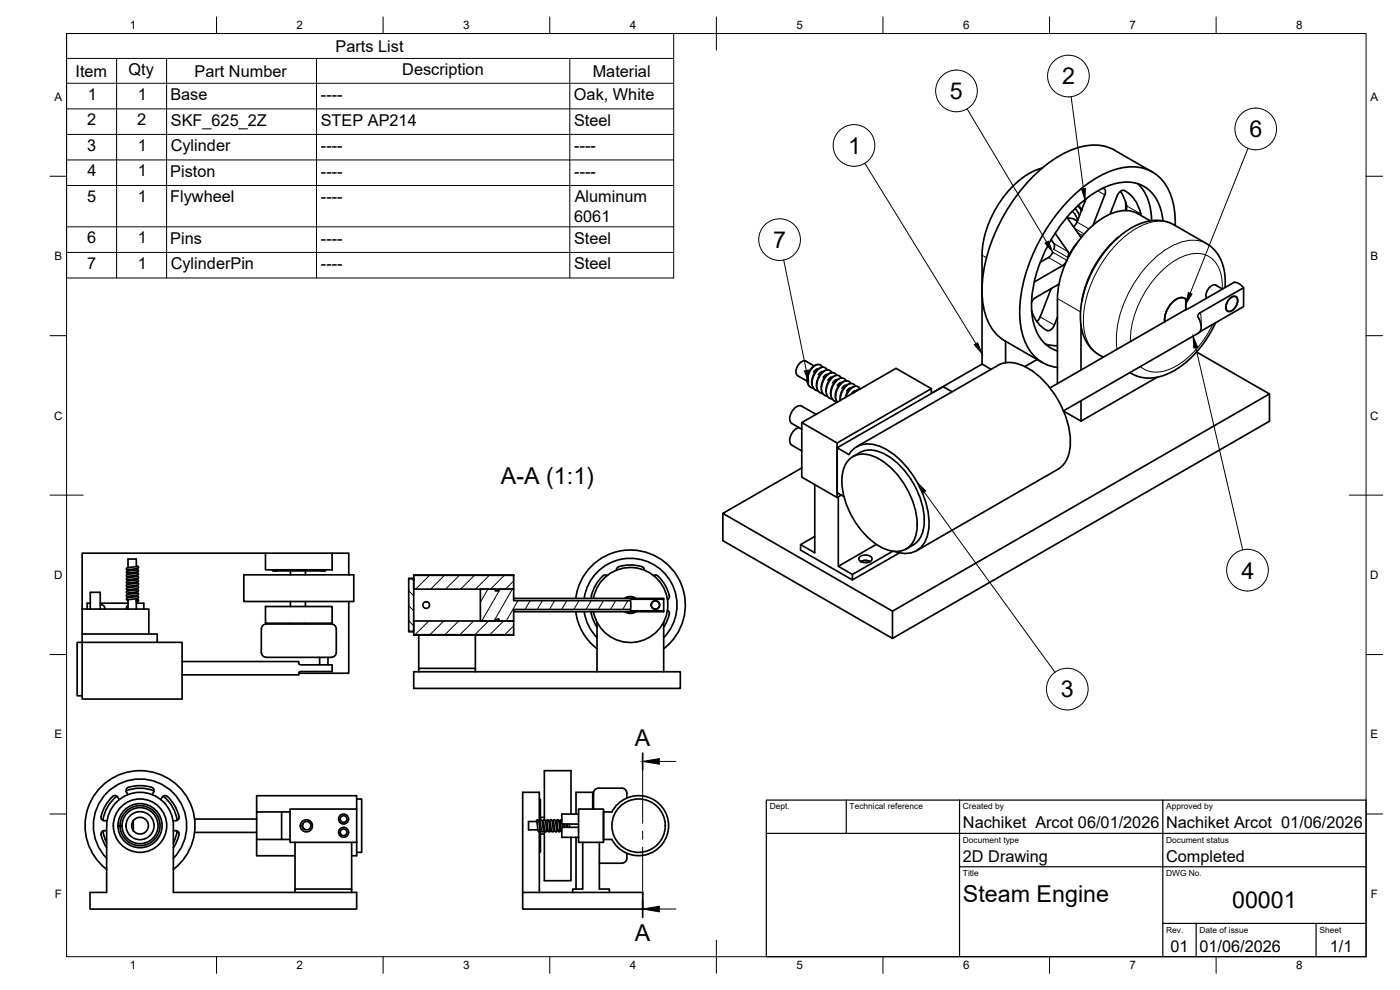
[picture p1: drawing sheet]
<svg xmlns="http://www.w3.org/2000/svg" width="420mm" height="297mm" viewBox="0 0 420 297" stroke-linecap="round" stroke-linejoin="round" font-family="sans-serif">
<!-- layer: Visible -->
<g fill="none" stroke="#000" stroke-width=".51">
<path d="M312.8 50.4a24.5 24.5 0 0 0-14 12.2 29.3 29.3 0 0 0-4.1 13.9v32.7l2.7 1.6M325.5 60l.2 .2M325.9 59.7l-2.7 6.9-1 1.4M330.8 56.5a1.14 1.14 0 0 1 1 .8 1.14 1.14 0 0 1-.2 1.2l-3.6 9M336.3 57.4a8.8 8.8 0 0 1 1.8 5.4l-.2 .3M337.4 57.2a9.9 9.9 0 0 1 5 7M337.4 57.2a2.06 2.06 0 0 0-2.1 1.6l-2.2 5.4M341.5 55.1a14.9 14.9 0 0 1 4.1 11.1M345.8 51.6l-11.3-6.5a14.9 14.9 0 0 0-13.9 .3 45.9 45.9 0 0 0-20.3 21 42 42 0 0 0-5.2 25.5 14.3 14.3 0 0 0 6.5 10.4l11.3 6.5M315.5 71.9l.9 1.4-.1 1.5M315.9 75.6l-.9 1.4-2.8 1.7M316.7 70l3.8 5.5 .2 .6-.2 1.1 1-1.8 1.6-2.3"/>
<path d="M320.1 78.3l.1-.2-.7 1.1-.6 .5-8.5 4.9M320.2 65.2l4.3 6M320.2 65.2l.4 .3M320.4 65.5l1.4 .1 1.5 .7M321.8 63.4l1 1.2 .6 1.5M322.6 62.6l.7 .7 .7 1.4M323.5 61.7l1.1 1.5M323.5 61.7l1.1 1.3M323.6 61.7l1.1 1.2M335.8 71a32.6 32.6 0 0 0-11.1 19.4M337.8 60.6v2.6M342.4 64.2v.4"/>
<path d="M345.2 66.3a13.4 13.4 0 0 0-6.6-3.1 15.6 15.6 0 0 0-11.4 5.1 31.6 31.6 0 0 0-9.8 21.3v25.5M349 66.3a12.5 12.5 0 0 0-6.6-10.8 13.9 13.9 0 0 0-11.7 1.1 42.6 42.6 0 0 0-19 23.3 28.2 28.2 0 0 0-.8 19.3 10.3 10.3 0 0 0 6.4 6.1M352.7 67.7a18.9 18.9 0 0 0-5-14.8 13.1 13.1 0 0 0-13.6-1.8 40.3 40.3 0 0 0-19.1 16.1 48.3 48.3 0 0 0-8.9 28.4 16.6 16.6 0 0 0 5.9 12.6 11.4 11.4 0 0 0 5.3 2.1M309.6 93.3a9 9 0 0 0 4.9 5.9l.9-.3 .6-.6 1.4-3.1M315.5 86.6l-3.3 8.5-1 1.4M317.8 85.3l-7.1 4-1.1 1.3M324.4 97.5v13.5M355.6 93l-40.5 23.4M355.8 93h-.1M355.8 93h.1M355.9 89.8v3.1M355.9 89.8a2.68 2.68 0 0 0-3.6 .5 7.7 7.7 0 0 0-2.7 6.2"/>
<path d="M359.6 100l-40.4 23.3M359.8 95.6v.1M360.1 99.6l13.1-7.6v-5.7l-13.1 7.6a1.1 1.1 0 0 0-.6 1.3 4.1 4.1 0 0 1 .5 4.5l-.3 .3M364.8 96.8l-2.2 4.1-3 4.1-3.2 3.3-4 2.9-3.7 1.6-3.4 .6-2.9-.2-1.5-.5-1.8-.9M364.9 85.6l2 1.1M364.9 85.6a2.69 2.69 0 0 0-2.9 2.6l.1 1.3M367.7 86.3l-.1-4-.5-2.6-1.1-2.6-1.6-2.2-1.7-1.4-10.4-6.1-2.3-.9-1.8-.3a17.5 17.5 0 0 0-13.2 5.6 32.9 32.9 0 0 0-10.7 24.9 11.9 11.9 0 0 0 5.5 9.7l1.3 .8M369.2 89.5a1.26 1.26 0 0 1 1.7-.5 1.26 1.26 0 0 1 .5 1.7 2.8 2.8 0 0 1-3 2.7 2.81 2.81 0 0 1 .8-3.9zM370.4 84.7l-14.6 8.3M370.4 84.7l1.4 .4 1.4 1.2M239.4 112.7l2.8 1.6M241.9 108.4l2.4 1.4"/>
<path d="M241.9 108.4a2.9 2.9 0 0 0-3 3.2l.2 .8 .3 .3M245.2 110.7l-1 .9M246.6 111.5l-1 .9M246.8 110.2l-.7-.7a2.9 2.9 0 0 0-3.4 2.2 3.2 3.2 0 0 0 1.1 4.7l.3 .1M248 112.3l-1 .9M248.2 111l-.7-.7a3 3 0 0 0-3.4 2.4 3 3 0 0 0 1.4 4.6M249.4 113.1l-.9 1M249.6 111.8l-.6-.7a2.69 2.69 0 0 0-3.2 1.9 3.3 3.3 0 0 0 .8 5l.4 .1M250.9 113.9l-1 1M251.1 112.6l-.8-.7a2.98 2.98 0 0 0-3.3 2.2 3.2 3.2 0 0 0 1 4.8h.3M252.3 114.8l-1 .9M252.5 113.4l-.7-.7a2.9 2.9 0 0 0-3.4 2.2 3.1 3.1 0 0 0 1.2 4.8h.2"/>
<path d="M253.7 115.6l-1 .9M253.9 114.2l-.8-.7a3.3 3.3 0 0 0-3.5 2.8 2.86 2.86 0 0 0 1.6 4.3M255.1 116.4l-1 .9M255.3 115a1.96 1.96 0 0 0-3.4 .5l-1.1 2.2a3.3 3.3 0 0 0 .5 3M256.5 117.2l-1 .9M256.7 115.9a1.96 1.96 0 0 0-3.4 .4l-1 1.9-.2 2M258.1 116.7l-.9-.8-1.4 .2-1.2 1.2-.9 2M258.2 116.7a2.74 2.74 0 0 0-2 1.1M279.5 116.6l-10.6-6.1-28.3 16.3 10.6 6.1M285.7 117.5l-2.6-1.5-31.9 18.4 3.6 2a7.1 7.1 0 0 1 9.6-2.3 27.2 27.2 0 0 1 13.7 17.7 15.4 15.4 0 0 1-.6 10.9 6.9 6.9 0 0 1-9.1 2.7M294.7 109.2l-15.2 8.9v-1.5l-28.3 16.3v16.4M301.8 102.4v6.4"/>
<path d="M311.3 107.9l-3.7 2.1M313.7 103.2l1.8 .4 1.8 .1M347.3 113.2l-22.9 13.2M359.1 105.6l21.9 12.6-113.2 65.2-50.9-29.4 23.7-13.6M381 118.2v8.2l-113.2 65.1M239.7 128.3a4 4 0 0 0-2.4 5l3.3 2M240.6 126.8v16.4l10.6 6.1M244.9 124.3l-4.3-2.5a2.98 2.98 0 0 0-3.3 2.4l-.3 1.2a1.63 1.63 0 0 0 .6 1.6l3 1.8M251.2 134.4v13.4l2.1 1.2M255.1 137.6a7.4 7.4 0 0 1 8.9 .2 24.5 24.5 0 0 1 11.2 21 6.5 6.5 0 0 1-6.3 6.7 15.2 15.2 0 0 1-10.6-6.6 22.6 22.6 0 0 1-5.3-17.4 7.2 7.2 0 0 1 2.1-3.9zM256 137a8.4 8.4 0 0 1 10.7-.1 24.9 24.9 0 0 1 10.7 19.9 8.1 8.1 0 0 1-5.5 7.9M257.1 134l42.4-24.4a9.4 9.4 0 0 1 9.7 1.3 28.1 28.1 0 0 1 12 22.4 8.9 8.9 0 0 1-3.7 7.5"/>
<path d="M319.2 123.3l5.2 3.1M324.4 120.3v6.1M216.9 154v8.2l50.9 29.3v-8.1M244.5 145.4v20.4l-4.2-2.4 4.2-2.4M251.6 149.1v20.8M252.5 148.6l-1.3 .7M317.5 140.8l-42.4 24.4M38.4 171v.3M40.9 170v-2.3h-2.5v2.6M40.9 170.8l.6 .2-.1 .5-3 .4v.4M40.9 171.8l.6 .2-.1 .5-3 .4v.4M40.9 172.8l.6 .2-.1 .5-2.9 .4-.1 .4"/>
<path d="M40.9 173.8l.6 .3-.1 .4-3 .4v.4M40.9 174.8l.6 .2-.1 .5-3 .4v.4M40.9 175.8l.6 .2-.1 .5-3 .4v.4M40.9 176.8l.6 .3-.1 .4-2.9 .4-.1 .4M40.9 177.8l.6 .3-.1 .4-3 .5v.3M40.9 178.8l.6 .2-.1 .5-3 .5v2.7M40.9 179.8l.5 .1 .2 .3M40.9 170.6v.4M40.9 171.6v.4M40.9 172.6v.4M40.9 173.6v.4M40.9 174.6v.4"/>
<path d="M40.9 175.6v.4M40.9 176.6v.4M40.9 177.6v.4M40.9 178.6v.4M40.9 179.6v3.1M41.1 179l-3 .4-.1 .4 .4 .3M41.1 178l-2.9 .4-.2 .4 .4 .3M41.1 177l-2.9 .4-.2 .4 .4 .3M41.1 176l-2.9 .4-.2 .5 .4 .2M41.1 175l-2.9 .4-.2 .4 .4 .3M41.1 174l-2.9 .4-.3 .4 .5 .3M41.1 173l-2.9 .4-.2 .4 .4 .3"/>
<path d="M41.1 172l-2.9 .4-.3 .4 .5 .3M41.1 171l-2.9 .4-.2 .4 .4 .3M41.6 170.2l-.4-.3-3 .5-.2 .4 .4 .3M41.6 170.2l-.6 .4-2.6 .3M73.2 172.5h33v8h-33zM79.7 166h20v5h-20zM79.7 166h-55v16.7M81.7 171a.99 .99 0 0 0 1.3 .3h14M82.3 171.3h.8M87.2 171.3v1.2M91.7 171.3v1.2M97.7 171a1.06 1.06 0 0 1-1.4 .3"/>
<path d="M99.7 166h5v6.5M122.7 173.6h1.5v15.8h-1.5zM124.2 172.6h30v4.2h-30zM124.2 173.5l-1.5 .1M124.2 172.6h30M144.2 176.8h4.5v.5h1v-.5h4.5v3.4h35l.1 2.2-.1 .5h-35v3.4h-4.5v-.5h-1v.5h-4.5zM148.7 177h1M154.2 179.5h45v.3h-9.4l-.5 .1-.1 .3M172.8 179.5a16.5 16.5 0 0 1 24.6-12.3 16.5 16.5 0 0 1 1.8 27.4M175.3 179.5a14 14 0 0 1 20.1-10.5 14 14 0 0 1 3.8 22.3M177.5 178.8l.1 .7M178.1 179.5a11.3 11.3 0 0 1 17.3-7.4 11.3 11.3 0 0 1 0 18.8 11.3 11.3 0 0 1-17.3-7.4"/>
<path d="M182.2 172.7l-.3-.2a1.44 1.44 0 0 0-1.5 .8 12 12 0 0 0-2.9 5.5M185 171.1v-.4a1.39 1.39 0 0 1 1.5-.9 9.8 9.8 0 0 1 6.7 .6l.2 .7M187.7 179.5a2.51 2.51 0 0 1 3 0M196.1 172.7l.4-.2a1.4 1.4 0 0 1 1.4 .8 11.3 11.3 0 0 1 3 5.8l-.6 .8M199.2 179.8v3.5M240.3 163.4v1.6l15.5 9M257.9 167.2a2.63 2.63 0 0 1 3.8 .3 1.79 1.79 0 0 1-2.5 1.3 1.15 1.15 0 0 1-1.1-.4 1.15 1.15 0 0 1-.2-1.2zM258.3 168.5l1.4-.3 1.4 .3M263 163.4l-11.4 6.5 4.2 2.5 12.1-7M269.9 165.9l-14.1 8.1v-1.6M24.7 190.2v2.5h22.5v-2.5h-2.5M24.7 182.7h20v7.5h-20z"/>
<path d="M27.1 182.7v-5h3v5M27.1 181h-.9v1.7M30.1 181h8.3M30.1 181.5a1.01 1.01 0 0 1 1.3 1.2M38.4 181.6l-.4 .5-.1 .6M40.9 180.4l.1 .1M40.9 181h2.3v1.7M47.2 192.7h7.5v17h-30v-17h-1.5v16.1h1.5M54.7 198.5h35v.7l.5 .3h9.5v2h-9.4l-.6 .3v.7h-35M78.4 188.7v7M78.4 188.7a2.05 2.05 0 0 1 2.5-1.5h17.5a2.08 2.08 0 0 1 2.5 1.5v7a2.13 2.13 0 0 1-2.5 1.5h-17.5a2.04 2.04 0 0 1-2.5-1.5M79.7 182h20v5h-20z"/>
<path d="M87.2 180.5v1.5M87.2 187v.2M91.7 180.5v1.5M91.7 187v.2M95.9 197.2v2.3M98.4 197.2v2.3M104.7 180.5v21.5h-15M122.7 189.4l1.5 .1M124.2 186.3h30v4.1h-30zM124.2 190.4h30M125.7 190.5v10M142.7 190.5v10"/>
<path d="M148.7 186h1M172.8 183.5a16.5 16.5 0 0 0 6.4 11.1M175.3 183.5a14 14 0 0 0 3.9 7.8M177.6 183.5a7.3 7.3 0 0 0 1.6 4.7M179.2 186.7v14.9M187.7 183.5a2.51 2.51 0 0 0 3 0M189.2 182.9l.1 .3 .5 .1h9.4v.2h-45M199.2 186.7v14.9M200.3 183.1l.3 .2a2.43 2.43 0 0 1-.3 2.7l-1.1 2.2M124.2 201.6h80v5h-80zM125.7 201.6v-1.1h17v1.1M35.1 238.9a11.3 11.3 0 0 0-4.2 7.2"/>
<path d="M35.8 239.9a1.55 1.55 0 0 0-1.2-1.2 1.46 1.46 0 0 0-1.3 .8 12 12 0 0 0-3 5.5M37.8 237.3a11.3 11.3 0 0 1 8.4 0M38.4 238.4a1.46 1.46 0 0 1-.4-1.8 9.8 9.8 0 0 1 8 0l.2 .2a1.56 1.56 0 0 1-.5 1.6M49 238.9a11.3 11.3 0 0 1 4.2 7.2M50.2 239l-.8-.3a1.55 1.55 0 0 0-1.1 1.2M50.2 239a12 12 0 0 1 3.5 6M107 239.7h1.5v16h-1.5M161.9 239.7a1.05 1.05 0 0 1 .3 1.4v4.9M186.6 236.5h-7a2.1 2.1 0 0 0-1.5 2.5v3.7M186.6 236.5a2.08 2.08 0 0 1 1.5 2.5v.4M30.3 245l.2 .9a1.55 1.55 0 0 0 1.6 .3M30.9 249.3l.4 1.9 .7 1.7"/>
<path d="M32 249.2a1.23 1.23 0 0 0-1.4 .4 1.23 1.23 0 0 0-.1 1.5l1.5 3.3M34.5 241.1a10 10 0 0 1 11.1-2.7 10 10 0 0 1 6.4 9.3v20.1h55v5h-80v-5h5v-20.1a10 10 0 0 1 2.5-6.6zM40 246.2v3M40 246.2a2.51 2.51 0 0 0 0 3M40 246.2a2.51 2.51 0 0 1 3.7-.3 2.51 2.51 0 0 1 0 3.7 2.51 2.51 0 0 1-3.7-.4M52 249.2a1.32 1.32 0 0 1 1.7 .7 8.2 8.2 0 0 1-1.7 4.5M52 257.5a14 14 0 0 0-.1-19.7 14 14 0 0 0-19.7 0 14 14 0 0 0-.2 19.7M53.1 249.8h.5M53.1 245.8h.5M53.2 249.3l-.5 1.9-.7 1.7M53.7 245l-.2 .9a1.57 1.57 0 0 1-1.6 .3M58.4 249.8h18.6"/>
<path d="M58.4 245.8h18.6M77 251.9v4.9h11.5M84.5 243.6h-7.5v8.3h7.5M87 243.6h-2.5v8.3h2.5M87 242.7h20v10h-20zM88.5 252.7v14M90.1 247.8h.7a1.18 1.18 0 0 0 .8 1.1M90.8 247.4v.4M105.5 252.7v14M107 242.7v-4h-30v4.9M107 252.7v4.1h-1.5M161 246.5l.2-.5 .5 .2 .4 2.9"/>
<path d="M161.4 249h-2.8v-2.5h2.5l.4 2.9 .5 .2 .3-.6M161.8 246.5h.3l.5 3h.4l.3-.5M161.9 246.5v-8.8h-5v30.1M161.9 249.6v18.2M161.9 246.5l.3-.5 .4 .1 .5 3M162.1 249h.3M162.2 249.4v6l-.3 .3M162.2 250.2h1.2M162.2 245.2h1.2M162.8 246.5h.3l.5 2.9 .4 .2 .3-.6M162.9 246.5l.3-.5 .4 .1 .5 3M163.1 249h.3"/>
<path d="M163.4 249v15.3h8v-13.1M163.7 246.5h.4M164 246.5l.3-.5 .4 .2 .4 2.9M164.1 249h.3M164.1 246.5l.4 2.9 .5 .2 .3-.6M164.8 246.5h.3l.4 2.9 .5 .2 .3-.6M165 246.5l.2-.5 .5 .2 .4 2.9M165.1 249h.3M165.8 246.5h.3l.5 3h.4l.3-.5M165.9 246.5l.3-.5 .4 .1 .5 3M166.1 249h.3M166.8 246.5h.3l.5 2.9 .4 .2 .3-.6"/>
<path d="M166.9 246.5l.4-.5 .4 .3 .4 2.8M167.1 249h.3M167.7 246.5h.4l.5 3M168.1 249h.3M168.6 246.1l-.5-.1-.1 .5M168.9 247.3l.1 .9M169.2 247.3l.1 .9M169.9 247.3l.1 .9M170.2 247.3l.1 .9M170.9 247.3l.1 .9M171.4 244.2v-13h-8v14.8M172.9 251.2v15.5"/>
<path d="M173.6 248.2h-5v3h5M173.6 244.2h-5v3.1h5M173.6 242.7h7.5v10h-7.5zM174.9 252.7v14h-3v1.1M177.9 242.7v-5h-5v6.5M179.9 252.7v14h3v1.1M179.9 259h6.7M183.6 243.6h-2.5v8.3h2.5M183.6 243.6a9 9 0 0 1 13.7-2.9 9 9 0 0 1 0 14 9 9 0 0 1-13.7-2.8M188.1 256v.5a2.05 2.05 0 0 1-1.5 2.5M52 260.9a16.5 16.5 0 0 0 2.2-24.3 16.5 16.5 0 0 0-24.4 0 16.5 16.5 0 0 0 2.2 24.3M88.5 267.8v-1.1h17v1.1"/>
<path d="M156.9 267.8h36v5h-36z"/>
<circle cx="41.2" cy="180.2" r=".31"/>
<circle cx="127.9" cy="181.5" r="1"/>
<circle cx="196.7" cy="181.5" r="1.26"/>
<circle cx="42" cy="247.7" r="4.2"/>
<circle cx="42" cy="247.7" r="5.4"/>
<circle cx="42" cy="247.7" r="6"/>
<circle cx="42" cy="247.7" r="6.6"/>
<circle cx="42" cy="247.7" r="8"/>
<circle cx="92" cy="247.8" r="1.81"/>
<circle cx="92" cy="247.7" r="1.26"/>
<circle cx="103.1" cy="245.7" r="1.49"/>
<circle cx="103.1" cy="249.7" r="1.49"/>
<circle cx="103.1" cy="245.7" r="1.01"/>
<circle cx="103.1" cy="249.7" r="1.01"/>
<circle cx="191.7" cy="247.7" r="8"/>
</g>
<circle cx="97.4" cy="171.3" r=".25" fill="#000"/>
<!-- layer: Visible Narrow -->
<g fill="none" stroke="#000" stroke-width=".3">
<path d="M329.5 57.3l2.1 1.2M294.7 76.5l1.4 .8M314.7 77.3l4.2 2.4M315.9 75.7l4.3 2.4M316.3 74.8l4.2 2.4M316.3 73.1l4.2 2.4M320.2 65.2l.2 .1M322.5 68.5l2.9 1.7M323.2 66.6l3.6 2.1M323.4 69.8l1.6 .9M325.2 60.2l.3 .4M338.1 61.8l4.2 2.4"/>
<path d="M352.3 67.4a10.9 10.9 0 0 0-10.6 .7 34.7 34.7 0 0 0-16.5 28.8 10.9 10.9 0 0 0 4.6 9.5M362.2 73.1a10.8 10.8 0 0 0-10.8 .9 35 35 0 0 0-16.4 28l.2 2.8M310.5 84.3l.2 .1M312.2 95.1l4.2 2.4M313.5 98.7l.7 .5M317.4 89.6l6.9 4M317.7 85.3l.1 .1M360.1 93.9a6.9 6.9 0 0 1 .4 3.9M360.2 99.4l-.1 .1M364 97.3a27.6 27.6 0 0 1-13.2 13.6 8.2 8.2 0 0 1-8.6-.9M366.8 86.7a10.6 10.6 0 0 0-3.7-9.6 9.9 9.9 0 0 0-10.6 1.1 30.4 30.4 0 0 0-13.2 24.3M246.2 109.5a3.3 3.3 0 0 0-3.4 2.8l-.4 1.4a2.48 2.48 0 0 0 .9 2.5"/>
<path d="M247.6 110.3a3.2 3.2 0 0 0-3.4 2.7l-.4 2a2.43 2.43 0 0 0 .9 2M249 111.2a3 3 0 0 0-3.2 2.3l-.5 1.8a2.42 2.42 0 0 0 .8 2.5M250.5 112a3.2 3.2 0 0 0-3.4 2.6l-.5 1.8a2.4 2.4 0 0 0 1 2.2M251.9 112.8a2.84 2.84 0 0 0-3.2 2.1l-.6 2.3a2.41 2.41 0 0 0 .9 2.3M253.3 113.6a3.1 3.1 0 0 0-3.3 2.5l-.5 1.6a2.43 2.43 0 0 0 .9 2.6M254.7 114.4l-.7-.1-1 .4-1.4 1.7-.7 2.4v.8l.4 1M256.1 115.2h-1.1l-1.4 1.1-1 1.7-.3 2.1M257.5 116a3.3 3.3 0 0 0-3.5 2.9v.2M258 116.8l-1 .6M339.1 111.8l.6 .3"/>
</g>
<!-- layer: BORDER -->
<g fill="none" stroke="#000" stroke-width=".3">
<path d="M20 10.1h390v276.9h-390zM65 5.1v5M115 5.1v5M165 5.1v5M215 5.1v10M265 5.1v5M315 5.1v5M365 5.1v5M15 52.9h5M410 52.9h5M15 100.7h5M410 100.7h5"/>
<path d="M15 148.6h10M405 148.6h10M15 196.4h5M410 196.4h5M15 244.2h5M410 244.2h5M65 287v5M115 287v5M165 287v5M215 282.1v9.9M265 287v5M315 287v5"/>
<path d="M365 287v5"/>
</g>
<!-- layer: TITLEBLOCK -->
<path d="M230 240.1h180v46.9h-180zM230 250h180M254 240.1v9.9M288 240.1v46.9M349 240.1v46.9M288 260.1h122M349 277.1h61M359 277.1v9.9M395 277.1v9.9" fill="none" stroke="#000" stroke-width=".36"/>
<!-- layer: Hatching -->
<g fill="none" stroke="#000" stroke-width=".3">
<path d="M122.7 177.3l1.5 1.5M123.5 173.6l.7 .7M124.4 172.6l-.2 .3M128.9 172.6l-4.1 4.2M133.4 172.6l-4.2 4.2M137.9 172.6l-4.2 4.2M142.4 172.6l-4.2 4.2M146.4 176.8l-2.2 3.9M146.9 172.6l-4.2 4.2M150.1 176.8l-5.5 9.5M151.4 172.6l-4.2 4.2M153.8 176.8l-5.5 9.5"/>
<path d="M154.2 174.3l-2.5 2.5M122.7 186.3l1.5 1.5M122.7 181.8l1.5 1.5M124.2 186.3h.1M128.7 186.3l-4.2 4.1M133.2 186.3l-4.2 4.1M137.7 186.3l-4.2 4.1M142.2 186.3l-4.2 4.1M146.6 186.3l-4.1 4.1M151.2 186.3l-4.2 4.1M154.2 187.8l-2.7 2.6M155.4 180.2l-3.5 6.1"/>
<path d="M159.1 180.2l-1.5 2.7M162.8 180.2l-1.6 2.7M166.4 180.2l-1.5 2.7M170.1 180.2l-1.5 2.7M173.8 180.2l-1.6 2.7M177.4 180.2l-1.5 2.7M181.1 180.2l-1.5 2.7M184.8 180.2l-1.6 2.7M188.4 180.2l-1.5 2.7"/>
</g>
<!-- layer: Section Lines -->
<path d="M192.9 226v5M192.9 270.2v5.1" fill="none" stroke="#000" stroke-width=".51"/>
<path d="M192.9 231v16M197.9 228.5h5M192.9 249.4v2.4M192.9 254.2v16M197.9 272.7h5" fill="none" stroke="#000" stroke-width=".3"/>
<path d="M192.9 228.5l5-.9v1.7zM192.9 272.7l5-.8v1.7z" fill="#000" stroke="#000" stroke-width=".3"/>
<!-- layer: Parts Lists -->
<g fill="none" stroke="#000" stroke-width=".3">
<path d="M20 10.1h182.2v73.3h-182.2zM20 17.5h182.2M35 17.5v65.9M50 17.5v65.9M95 17.5v65.9M171 17.5v65.9M20 25h182.2M20 32.7h182.2M20 40.3h182.2M20 48h182.2M20 55.7h182.2M20 68.1h182.2"/>
<path d="M20 75.7h182.2"/>
</g>
<!-- layer: Balloons -->
<g fill="none" stroke="#000" stroke-width=".3">
<circle cx="287.1" cy="27.3" r="6.3"/>
<circle cx="320.6" cy="22.8" r="6.3"/>
<circle cx="376.9" cy="38.7" r="6.3"/>
<circle cx="256.3" cy="43.6" r="6.3"/>
<circle cx="234" cy="71.9" r="6.3"/>
<circle cx="374.4" cy="171.1" r="6.3"/>
<circle cx="320.3" cy="206.8" r="6.3"/>
</g>
<!-- layer: 0 -->
<path d="M324.6 56.7l1.1-.2-.1 3.6zM313.6 72.9l1-.5 1.3 3.3zM356.6 87.8l1.1 .4-1.8 3.1zM241.4 111.3l1.2-.2 .1 3.5zM292.4 103.4l1-.6 1.3 3.3zM358.1 100.9l1.3 3.3-1.1 .2zM275.3 144.8l2.5 2.5-.9 .7z" fill="#000" stroke="#000" stroke-width=".3"/>
<path d="M290.2 32.7l23.9 40M321.5 29l3.7 27.6M259.5 49l33.4 54.1M374.5 44.5l-17.3 43.5M235.2 78l6.8 33.2M358.9 104.3l14.1 60.7M277.4 147.6l39.2 54.1" fill="none" stroke="#000" stroke-width=".3"/>
<g font-size="7">
<text x="285.1" y="29.7">5</text>
<text x="318.8" y="25.3">2</text>
<text x="374.9" y="41.2">6</text>
<text x="254.6" y="46.2">1</text>
<text x="232" y="74.4">7</text>
<text x="150.3" y="145.3">A-A (1:1)</text>
<text x="372.6" y="173.6">4</text>
<text x="318.3" y="209.2">3</text>
<text x="190.5" y="224">A</text>
<text x="289" y="270.6">Steam Engine</text>
<text x="369.8" y="272.3">00001</text>
<text x="190.5" y="282.2">A</text>
</g>
<g font-size="4.9">
<text x="100.7" y="15.5">Parts List</text>
<text x="22.7" y="23">Item</text>
<text x="38.6" y="22.5">Qty</text>
<text x="58.4" y="23">Part Number</text>
<text x="120.7" y="22.5">Description</text>
<text x="177.9" y="23">Material</text>
<text x="26.3" y="29.9">1</text>
<text x="41.3" y="29.9">1</text>
<text x="51.1" y="30">Base</text>
<text x="96.3" y="30">----</text>
<text x="172.3" y="30.1">Oak, White</text>
<text x="26.2" y="37.6">2</text>
<text x="41.2" y="37.6">2</text>
<text x="51.3" y="37.7">SKF_625_2Z</text>
<text x="96.3" y="37.7">STEP AP214</text>
<text x="172.3" y="37.7">Steel</text>
<text x="26.1" y="45.2">3</text>
<text x="41.3" y="45.2">1</text>
<text x="51.2" y="45.4">Cylinder</text>
<text x="96.3" y="45.3">----</text>
<text x="172.3" y="45.3">----</text>
<text x="26.2" y="52.9">4</text>
<text x="41.3" y="52.9">1</text>
<text x="51.1" y="53">Piston</text>
<text x="96.3" y="53">----</text>
<text x="172.3" y="53">----</text>
<text x="26.1" y="60.6">5</text>
<text x="41.3" y="60.6">1</text>
<text x="51.1" y="60.6">Flywheel</text>
<text x="96.3" y="60.6">----</text>
<text x="172.5" y="60.6">Aluminum</text>
<text x="172.3" y="66.5">6061</text>
<text x="26.1" y="73">6</text>
<text x="41.3" y="73">1</text>
<text x="51.1" y="73.1">Pins</text>
<text x="96.3" y="73.1">----</text>
<text x="172.3" y="73.1">Steel</text>
<text x="26.1" y="80.6">7</text>
<text x="41.3" y="80.7">1</text>
<text x="51.2" y="80.8">CylinderPin</text>
<text x="96.3" y="80.7">----</text>
<text x="172.3" y="80.8">Steel</text>
<text x="289" y="248.5">Nachiket Arcot 06/01/2026</text>
<text x="350" y="248.5">Nachiket Arcot 01/06/2026</text>
<text x="289" y="258.6">2D Drawing</text>
<text x="350" y="258.6">Completed</text>
<text x="351.3" y="285.7">01</text>
<text x="360" y="285.5">01/06/2026</text>
<text x="399.1" y="285.7">1/1</text>
</g>
<g font-size="3.5">
<text x="39" y="8.8">1</text>
<text x="89" y="8.8">2</text>
<text x="139" y="8.8">3</text>
<text x="189" y="8.8">4</text>
<text x="239" y="8.8">5</text>
<text x="289" y="8.8">6</text>
<text x="339" y="8.8">7</text>
<text x="389" y="8.8">8</text>
<text x="16.3" y="30.2">A</text>
<text x="411.3" y="30.2">A</text>
<text x="16.3" y="78">B</text>
<text x="411.3" y="78">B</text>
<text x="16.2" y="125.9">C</text>
<text x="411.2" y="125.9">C</text>
<text x="16.2" y="173.7">D</text>
<text x="411.2" y="173.7">D</text>
<text x="16.3" y="221.6">E</text>
<text x="411.3" y="221.6">E</text>
<text x="16.4" y="269.4">F</text>
<text x="411.4" y="269.4">F</text>
<text x="39" y="290.8">1</text>
<text x="89" y="290.8">2</text>
<text x="139" y="290.8">3</text>
<text x="189" y="290.8">4</text>
<text x="239" y="290.8">5</text>
<text x="289" y="290.8">6</text>
<text x="339" y="290.8">7</text>
<text x="389" y="290.8">8</text>
</g>
<g font-size="2.5">
<text x="231" y="242.9">Dept.</text>
<text x="255" y="242.9">Technical reference</text>
<text x="289" y="242.9">Created by</text>
<text x="350" y="242.9">Approved by</text>
<text x="289" y="252.8">Document type</text>
<text x="350" y="252.8">Document status</text>
<text x="289" y="262.9">Title</text>
<text x="350" y="262.9">DWG No.</text>
<text x="350" y="279.9">Rev.</text>
<text x="360" y="279.9">Date of issue</text>
<text x="396" y="279.9">Sheet</text>
</g>
</svg>
